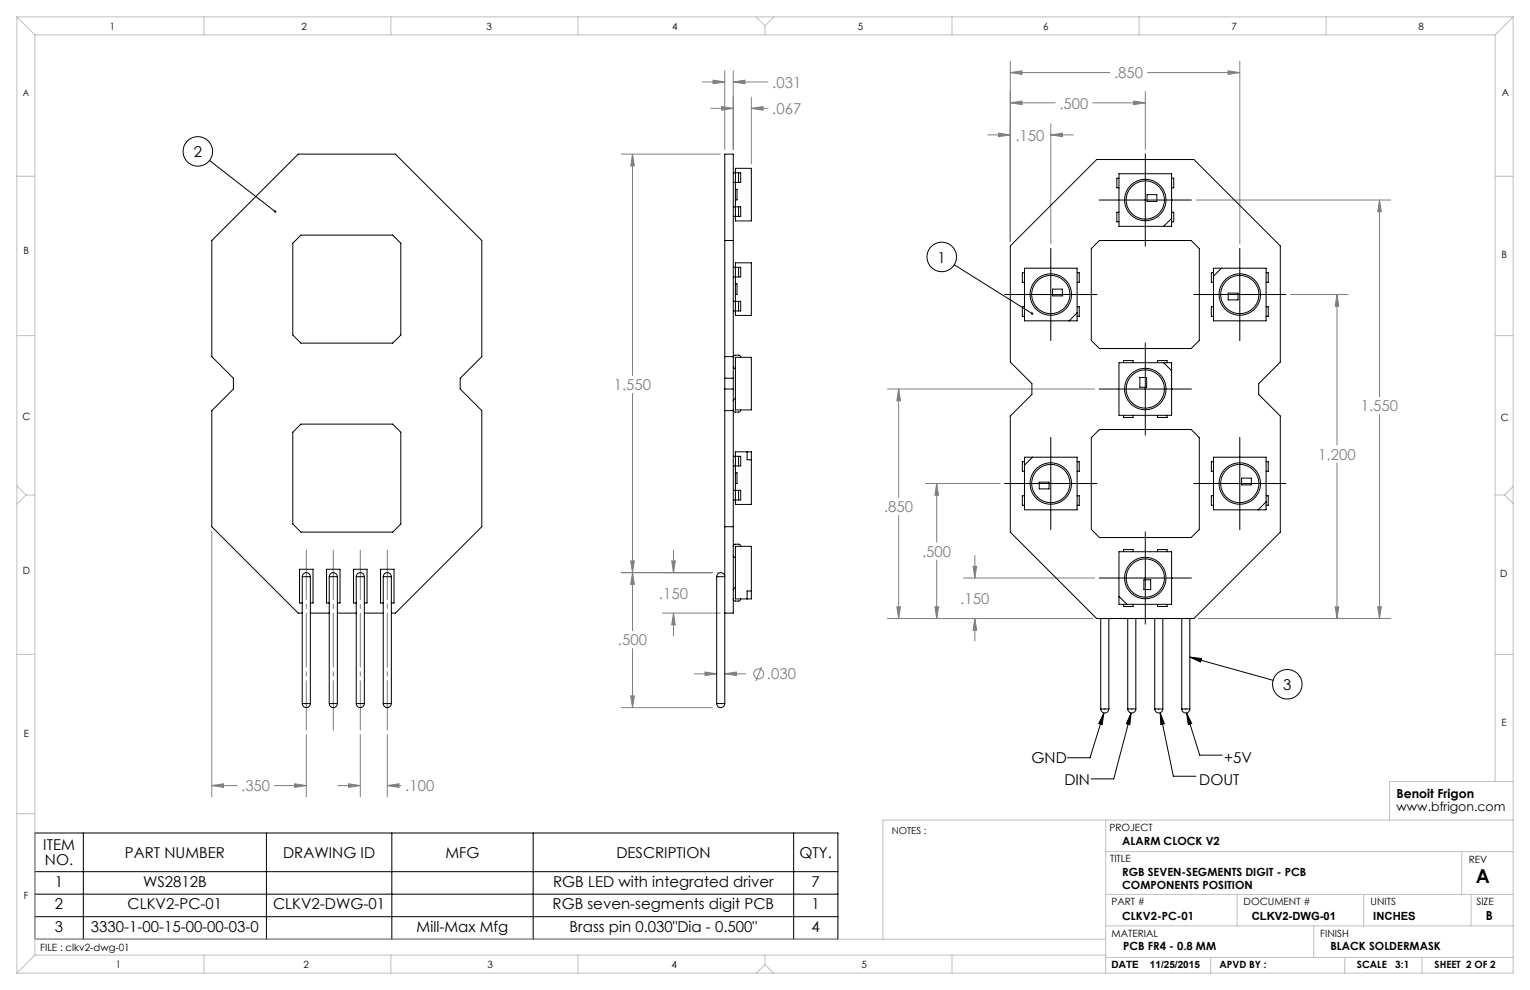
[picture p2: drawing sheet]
<svg xmlns="http://www.w3.org/2000/svg" width="432mm" height="279mm" viewBox="0 0 432 279" stroke-linecap="round" stroke-linejoin="round" font-family="sans-serif">
<g fill="none" stroke="#808080" stroke-width=".28">
<path d="M204.5 20v22.2M206.9 20v22.2M285.1 17.3v50.8M346.6 20l3.3 .5-3.3 .5zM349.9 17.3v51.5M198.2 23.1h6.3M200.6 30.6h6.3M201.2 22.6l3.3 .5-3.3 .5zM203.6 30.1l3.3 .5-3.3 .5zM206.9 23.1l3.3-.5v1zM206.9 23.1h9.9M212 30.6l3.3-.5v1z"/>
<path d="M212 27.4v18.8M212 30.6h4.8M278.8 38.1h6.3M281.8 37.6l3.3 .5-3.3 .5zM285.1 29l3.3-.5v1zM285.1 20.5l3.3-.5v1zM285.1 29h12.7M285.1 20.5h28.1M296.6 38.1l3.3-.5v1zM296.6 34.9v33.9M296.6 38.1h6.3M308.4 29h14.8"/>
<path d="M319.9 28.5l3.3 .5-3.3 .5zM323.2 25.8v16.4M323.8 20.5h26.1M175.3 43.5h28M178.5 43.5v62.5M178.5 43.5l.5 3.3h-1zM337.5 56.5h55M389.3 56.5l.5 3.3h-1zM389.3 56.5v55.5M364.2 83.1h16.3M377.3 83.1l.5 3.3h-1zM377.3 83.1v42.5"/>
<path d="M178.5 111v67M250.4 109.8h58.5M253.6 109.8l.5 3.3h-1zM253.6 109.8v30.6M389.3 117v57.6M261.2 136.5h21.1M264.4 136.5l.5 3.3h-1zM264.4 136.5v16.5M377.3 130.6v44M59.8 149.9v75M178 158.3h1l-.5 3.3zM189.6 158.3h1l-.5 3.3z"/>
<path d="M190.1 155.3v6.3M253.6 145.4v29.2M264.4 158.1v16.5M274.6 159.8h1l-.5 3.3zM275.1 156.8v6.3M175.3 161.6h25.7M178.5 161.6l.5 3.3h-1zM186.9 173h16.4M190.1 173v6.4M190.1 173l.5 3.3h-1zM250.4 174.6h57.8M253.1 171.3h1l-.5 3.3z"/>
<path d="M263.9 171.3h1l-.5 3.3zM272 163.1h36.9M275.1 174.6l.5 3.3h-1zM275.1 174.6v6.3M338.2 174.6h54.3M376.8 171.3h1l-.5 3.3zM388.8 171.3h1l-.5 3.3zM175.3 199.7h25.7M178 196.4h1l-.5 3.3zM178.5 183v16.7M195.9 190.2h6.4M199 189.7l3.3 .5-3.3 .5z"/>
<path d="M204.5 190.2l3.3-.5v1zM204.5 190.2h6M214.9 188.2l-1.6 4M86.4 207.3v17.6M101.7 207.3v17.6M109.3 207.3v17.6M59.8 221.7l3.3-.5v1zM59.8 221.7h7.1M77.5 221.7h8.9M83.1 221.2l3.3 .5-3.3 .5zM95.3 221.7h6.4M98.4 221.2l3.3 .5-3.3 .5z"/>
<path d="M109.3 221.7l3.3-.5v1zM109.3 221.7h3.9"/>
<circle cx="214.1" cy="190.2" r="1.41"/>
</g>
<g fill="none" stroke="#000" stroke-width=".28">
<path d="M59.1 45.3l18.6 14.4M310.2 56.5h26M323.2 43.4v26.1M269.3 74.7l22 13.8M296.6 70.1v26M349.9 70.1v26M283.5 83.1h26.1M323.2 96.8v26M336.9 83.1h26M310.2 109.8h26M283.5 136.5h26.1M296.6 123.4v26.1"/>
<path d="M336.9 136.5h26M349.9 123.4v26.1M323.2 150.1v26.1M310.2 163.1h26M335.8 185.5l3.3 .3-.3 1zM335.8 185.5l23.5 6.5M311.5 201.2l-.4 3.3-1-.3zM311.5 201.2l-3.9 12.7h-6.3M319.2 201.2l-.3 3.3-1-.2zM319.2 201.2l-4.9 18.6h-6.3M327.4 201.2l3.7 17.9h6.4M327.4 201.2l1.2 3.1-1 .2z"/>
<path d="M334.9 201.2l1.4 3-.9 .3zM334.9 201.2l3.7 11.9h6.3M9.8 235.1h226.7v30h-226.7zM23.5 235.1v30M75.2 235.1v30M110.6 235.1v30M150.5 235.1v30M224 235.1v30M9.8 252.4h226.7M9.8 258.7h226.7M9.8 246h226.7"/>
<circle cx="55.8" cy="42.7" r="4.2"/>
<circle cx="265.8" cy="72.5" r="4.2"/>
<circle cx="363.3" cy="193.1" r="4.2"/>
</g>
<path d="M86.4 155.3v50.8M94.1 155.3v50.8M101.7 155.3v50.8M109.3 155.3v50.8" fill="none" stroke="#808080" stroke-width=".28" stroke-dasharray="15.2 1.3 1.3 1.3" stroke-dashoffset="1.3"/>
<path d="M203.4 161.6h-1.1M203.4 199.7h-1.1" fill="none" stroke="#c0c0c0" stroke-width=".28" stroke-dasharray="15.2 1.3 1.3 1.3"/>
<g fill="none" stroke="#c0c0c0" stroke-width=".28">
<path d="M4.8 4.8l5 5M4.8 4.8h422.2M4.8 4.8v269.8M9.8 9.8h412.2M9.8 9.8v259.8M57.5 4.8v5M110.3 4.8v5M163.1 4.8v5M213.4 4.8l2.5 2.5M215.9 7.3v2.5M218.4 4.8l-2.5 2.5M268.7 4.8v5"/>
<path d="M321.5 4.8v5M374.3 4.8v5M422 9.8v210.7M427 4.8l-5 5M427 4.8v269.8h-422.2M4.8 49.7h5M422 49.7h5M4.8 94.7h5M422 94.7h5M4.8 137.1l2.5 2.6M7.3 139.7l-2.5 2.6M7.3 139.7h2.5"/>
<path d="M422 139.7h2.6M424.6 139.7l2.4 2.4M427 137.3l-2.4 2.4M4.8 184.7h5M422 184.7h5M4.8 229.7h5M312 231.5v43.1M427 231.5h-177.8v33.6M427 220.5h-34.8v11M312 240.3h115M312 252.4h115M349.1 252.4v8.9"/>
<path d="M384.9 252.4v8.9M412.6 240.3v12.1M415.2 252.4v8.9M9.8 265.1h302.2M9.8 269.6l-5 5M9.8 269.6h302.2M57.5 269.6v5M110.3 269.6v5M163.1 269.6v5M215.9 272.2l-2.4 2.4M215.9 272.2l2.4 2.4M215.9 269.6v2.6"/>
<path d="M268.7 269.6v5M312 270.2h115M312 261.3h115M341.7 270.2v4.4M370.8 261.3v8.9M379.5 270.2v4.4M401.3 270.2v4.4"/>
</g>
<path d="M77.4 59.5v.4l.5 .1-.2-.3 .2 .2v-.4zM291 88.3l.1 .4h.4l-.2-.2 .3 .2v-.4zM335.8 185.5l3.3 .3-.3 1zM311.5 201.2l-.4 3.3-1-.3zM319.2 201.2l-.3 3.3-1-.2zM327.4 201.2l1.2 3.1-1 .2zM334.9 201.2l1.4 3-.9 .3z" fill="#000"/>
<g fill="#808080">
<path d="M178 196.4h1l-.5 3.3zM178.5 161.6l.5 3.3h-1zM178.5 43.5l.5 3.3h-1zM178 158.3h1l-.5 3.3zM189.6 158.3h1l-.5 3.3zM190.1 173l.5 3.3h-1z"/>
<path d="M98.4 221.2l3.3 .5-3.3 .5zM109.3 221.7l3.3-.5v1zM59.8 221.7l3.3-.5v1zM83.1 221.2l3.3 .5-3.3 .5zM204.5 190.2l3.3-.5v1zM199 189.7l3.3 .5-3.3 .5zM212 30.6l3.3-.5v1zM203.6 30.1l3.3 .5-3.3 .5zM201.2 22.6l3.3 .5-3.3 .5zM206.9 23.1l3.3-.5v1zM275.1 174.6l.5 3.3h-1zM274.6 159.8h1l-.5 3.3zM263.9 171.3h1l-.5 3.3zM264.4 136.5l.5 3.3h-1zM253.1 171.3h1l-.5 3.3zM253.6 109.8l.5 3.3h-1zM376.8 171.3h1l-.5 3.3zM377.3 83.1l.5 3.3h-1zM388.8 171.3h1l-.5 3.3zM389.3 56.5l.5 3.3h-1zM281.8 37.6l3.3 .5-3.3 .5zM296.6 38.1l3.3-.5v1zM285.1 29l3.3-.5v1zM319.9 28.5l3.3 .5-3.3 .5zM285.1 20.5l3.3-.5v1zM346.6 20l3.3 .5-3.3 .5z"/>
</g>
<g fill="none" stroke="#000" stroke-width=".28">
<path d="M206.9 48.8h1.5M206.9 51.5h1.5M206.9 58.4h1.5M207.5 47.5h4.5v14.9h-4.5zM207.5 53.4h.5v3h-.5M208.4 58.4h.6v2.7h-.6M208.4 48.8h.6v2.7h-.6M208.4 48.8v2.7M208.4 58.4v2.7M309.5 45h27.4l24.4 24.4v32.8l-6.1 6.1v3l6.1 6.1v32.8l-24.4 24.4h-27.4l-24.4-24.4v-32.8l6.1-6.1v-3l-6.1-6.1v-32.8zM315.8 59.9h-.6v2.7h.6M315.8 50.3h-.6v2.7h.6"/>
<path d="M315.8 49h14.9v14.9h-14.9zM323.7 54.9h2.8v1.9h-2.8zM330.7 59.9h.6v2.7h-.6M330.7 50.3h.6v2.7h-.6M82.6 68.6l2.3-2.2h25.9l2.3 2.2v26l-2.3 2.2h-25.9l-2.3-2.2zM204.5 67.9h2.4M206.9 75.4h1.5M206.9 78.1h1.5M206.9 61.1h1.5M207.5 74.2h4.5v14.8h-4.5zM208.4 75.4h.6v2.7h-.6M208.4 75.4v2.7"/>
<path d="M289.1 77h-.6v2.7h.6M289.1 75.7h14.9v14.8h-14.9zM304 77h.6v2.7h-.6M308 70.2l2.3-2.3h25.9l2.3 2.3v25.9l-2.3 2.3h-25.9l-2.3-2.3zM330.7 61.6l-2.3 2.3M342.5 77h-.6v2.7h.6M342.5 75.7h14.8v14.8h-14.8zM344.7 75.7l-2.2 2.2M357.3 77h.6v2.7h-.6M206.9 85h1.5M206.9 87.7h1.5M207.5 80.1h.5v3h-.5"/>
<path d="M208.4 85h.6v2.7h-.6M208.4 85v2.7M289.1 86.6h-.6v2.7h.6M297.1 81.6h2.7v1.9h-2.7zM304 86.6h.6v2.7h-.6M304 88.3l-2.3 2.2M342.5 86.6h-.6v2.7h.6M346.6 82.7h2.8v1.9h-2.8zM357.3 86.6h.6v2.7h-.6M84.9 119.7h25.9l2.3 2.3v25.9l-2.3 2.3h-25.9l-2.3-2.3v-25.9zM204.5 100.6h2.4M204.5 106.7h2.4"/>
<path d="M204.5 109.8h2.4M204.5 115.9h2.4M206.9 115.7l.2 .4 .4 .2 1.2-.1 .3-.5M206.9 100.8l.2-.4 .4-.2 1.2 .1 .3 .5M206.9 103.4l.2 .4 .4 .2M207.5 112.5l-.4 .2-.2 .4M207.5 100.8h4.5v14.9h-4.5zM315.8 102.4h14.9v14.8h-14.9zM317.1 102.4v-.6h2.7v.6M317.1 117.2v.6h2.7v-.6M321.7 106.5h1.9v2.8h-1.9zM326.7 117.2v.6h2.7v-.6"/>
<path d="M326.7 102.4v-.6h2.7v.6M328.4 102.4l2.3 2.2M206.9 128.8h1.5M206.9 131.5h1.5M206.9 138.4h1.5M207.5 127.5h4.5v14.9h-4.5zM207.5 133.4h.5v3h-.5M208.4 128.8h.6v2.7h-.6M208.4 138.4h.6v2.7h-.6M208.4 128.8v2.7M208.4 138.4v2.7M210.8 127.5v2.3h1.2"/>
<path d="M289.1 139.9h-.6v2.7h.6M289.1 130.3h-.6v2.7h.6M289.1 129h14.9v14.9h-14.9zM291.4 129l-2.3 2.3M293.3 136.1h2.8v1.9h-2.8zM304 139.9h.6v2.7h-.6M304 130.3h.6v2.7h-.6M308 123.5l2.3-2.3h25.9l2.3 2.3v25.9l-2.3 2.3h-25.9l-2.3-2.3zM342.5 139.9h-.6v2.7h.6M342.5 130.3h-.6v2.7h.6M342.5 129h14.8v14.9h-14.8zM350.4 134.9h2.8v1.9h-2.8z"/>
<path d="M357.3 130.3h.6v2.7h-.6M357.3 139.9h.6v2.7h-.6M204.5 148.7h2.4M206.9 141.1h1.5M206.9 154.2l.2-.4 .4-.2h1.2l.3 .6M206.9 156.7l.2 .5 .4 .1M207.5 154.2h4.5v14.8h-4.5zM315.8 155.7h14.9v14.9h-14.9zM317.1 155.7v-.6h2.7v.6M326.7 155.7v-.6h2.7v.6M357.3 141.6l-2.2 2.3M85.3 162.8a1.14 1.14 0 0 1 1.1-1.2 1.14 1.14 0 0 1 1.2 1.2"/>
<path d="M85.3 162.8h2.3M85.3 162.8v35.8M85.3 173h-1.1l-24.4-24.3v-32.8l6.1-6.1v-3.1l-6.1-6.1v-32.7l24.4-24.4h27.4l24.4 24.4v32.7l-6.1 6.1v3.1l6.1 6.1v32.8l-24.4 24.3h-1.2M85.3 170.2h-.8v-9.5h3.8v9.5h-.7M87.6 162.8v35.8M87.6 173h5.3M92.9 162.8a1.14 1.14 0 0 1 1.2-1.2 1.14 1.14 0 0 1 1.1 1.2M92.9 162.8h2.3M92.9 162.8v35.8M92.9 170.2h-.7v-9.5h3.8v9.5h-.8M95.2 162.8v35.8M95.2 173h5.3"/>
<path d="M100.5 162.8a1.14 1.14 0 0 1 1.2-1.2 1.14 1.14 0 0 1 1.1 1.2M100.5 162.8h2.3M100.5 162.8v35.8M100.5 170.2h-.7v-9.5h3.8v9.5h-.8M102.8 162.8v35.8M102.8 173h5.4M108.2 162.8a1.14 1.14 0 0 1 1.1-1.2 1.14 1.14 0 0 1 1.1 1.2M108.2 162.8h2.2M108.2 162.8v35.8M108.2 170.2h-.8v-9.5h3.8v9.5h-.8M110.4 162.8v35.8M202.3 162.8v35.8"/>
<path d="M202.5 162a1.09 1.09 0 0 1 1.3-.3 1.09 1.09 0 0 1 .7 1.1h-2.2zM204.5 173h2.4v-129.5h-2.4v155.1M206.9 169l.2 .5 .4 .1h1.2l.3-.6M207.5 165.9l-.4 .2-.2 .4M212 166.8h-1.2v2.2M310.7 174.6v25.5M312.9 174.6v25.5M315.8 168.3l2.3 2.3M317.1 170.6v.6h2.7v-.6M318.3 174.6v25.5M320.6 174.6v25.5M322.8 163.6h2v2.8h-2z"/>
<path d="M325.9 174.6v25.5M326.7 170.6v.6h2.7v-.6M328.2 174.6v25.5M333.5 174.6v25.5M335.8 174.6v25.5M85.3 198.6a1.14 1.14 0 0 0 1.1 1.1 1.14 1.14 0 0 0 1.2-1.1M85.3 198.6h2.3M92.9 198.6a1.14 1.14 0 0 0 1.2 1.1 1.14 1.14 0 0 0 1.1-1.1M92.9 198.6h2.3M100.5 198.6a1.14 1.14 0 0 0 1.2 1.1 1.14 1.14 0 0 0 1.1-1.1M100.5 198.6h2.3M108.2 198.6a1.14 1.14 0 0 0 1.1 1.1 1.14 1.14 0 0 0 1.1-1.1"/>
<path d="M108.2 198.6h2.2M202.3 198.6a1.14 1.14 0 0 0 1.1 1.1 1.14 1.14 0 0 0 1.1-1.1M202.3 198.6h2.2M310.7 200.1a1.14 1.14 0 0 0 1.1 1.1 1.14 1.14 0 0 0 1.1-1.1M310.7 200.1h2.2M318.3 200.1a1.14 1.14 0 0 0 1.1 1.1 1.14 1.14 0 0 0 1.2-1.1M318.3 200.1h2.3M325.9 200.1a1.14 1.14 0 0 0 1.1 1.1 1.14 1.14 0 0 0 1.2-1.1M325.9 200.1h2.3M333.5 200.1a1.14 1.14 0 0 0 1.2 1.1 1.14 1.14 0 0 0 1.1-1.1M333.5 200.1h2.3"/>
<circle cx="323.2" cy="56.5" r="5.4"/>
<circle cx="323.2" cy="56.5" r="5.8"/>
<circle cx="296.6" cy="83.1" r="5.4"/>
<circle cx="296.6" cy="83.1" r="5.8"/>
<circle cx="349.9" cy="83.1" r="5.8"/>
<circle cx="349.9" cy="83.1" r="5.4"/>
<circle cx="323.2" cy="109.8" r="5.4"/>
<circle cx="323.2" cy="109.8" r="5.8"/>
<circle cx="296.6" cy="136.5" r="5.8"/>
<circle cx="296.6" cy="136.5" r="5.4"/>
<circle cx="349.9" cy="136.5" r="5.4"/>
<circle cx="349.9" cy="136.5" r="5.8"/>
<circle cx="323.2" cy="163.1" r="5.8"/>
<circle cx="323.2" cy="163.1" r="5.4"/>
</g>
<text font-size="5.4" x="416.5" y="249.1">A</text>
<g font-size="4.2" fill="#808080">
<text x="314.4" y="22.1">.850</text>
<text x="217.9" y="24.7">.031</text>
<text x="217.9" y="32.2">.067</text>
<text x="299" y="30.6">.500</text>
<text x="286.6" y="39.7">.150</text>
<text x="173.2" y="110.1">1.550</text>
<text x="384" y="116.1">1.550</text>
<text x="372" y="129.7">1.200</text>
<text x="249.5" y="144.5">.850</text>
<text x="260.3" y="157.2">.500</text>
<text x="186" y="169.1">.150</text>
<text x="271" y="170.5">.150</text>
<text x="174.4" y="182.1">.500</text>
<text x="216.4" y="191.7">.030</text>
<text x="68.1" y="223.3">.350</text>
<text x="114.4" y="223.3">.100</text>
</g>
<g font-size="4.2">
<text x="54.7" y="44.4">2</text>
<text x="264.6" y="74.2">1</text>
<text x="362.1" y="194.8">3</text>
<text x="291.1" y="215.4">GND</text>
<text x="345.5" y="215.4">+5V</text>
<text x="300.4" y="221.5">DIN</text>
<text x="338.5" y="221.5">DOUT</text>
<text x="12.2" y="240">ITEM</text>
<text x="12.7" y="244.1">NO.</text>
<text x="35.2" y="242">PART NUMBER</text>
<text x="79.9" y="242">DRAWING ID</text>
<text x="125.7" y="242">MFG</text>
<text x="173.9" y="242">DESCRIPTION</text>
<text x="225.6" y="242">QTY.</text>
<text x="15.5" y="250.3">1</text>
<text x="40.4" y="250.3">WS2812B</text>
<text x="156.1" y="250.3">RGB LED with integrated driver</text>
<text x="229.1" y="250.3">7</text>
<text x="15.5" y="256.7">2</text>
<text x="36" y="256.7">CLKV2-PC-01</text>
<text x="77.1" y="256.7">CLKV2-DWG-01</text>
<text x="155.9" y="256.7">RGB seven-segments digit PCB</text>
<text x="229.1" y="256.7">1</text>
<text x="15.5" y="263">3</text>
<text x="25.7" y="263">3330-1-00-15-00-00-03-0</text>
<text x="117.6" y="263">Mill-Max Mfg</text>
<text x="160.8" y="263">Brass pin 0.030&quot;Dia - 0.500&quot;</text>
<text x="229.1" y="263">4</text>
</g>
<g font-size="3.5">
<text x="394.1" y="225.3">Benoit Frigon</text>
<text x="394.1" y="228.8">www.bfrigon.com</text>
<text x="419.3" y="259.7">B</text>
</g>
<g font-size="3.2">
<text x="316.7" y="238.4">ALARM CLOCK V2</text>
<text x="316.7" y="247.3">RGB SEVEN-SEGMENTS DIGIT - PCB</text>
<text x="316.7" y="250.8">COMPONENTS POSITION</text>
<text x="316.7" y="259.7">CLKV2-PC-01</text>
<text x="353.3" y="259.7">CLKV2-DWG-01</text>
<text x="387.6" y="259.7">INCHES</text>
<text x="317" y="268.2">PCB FR4 - 0.8 MM</text>
<text x="375.5" y="268.2">BLACK SOLDERMASK</text>
</g>
<g font-size="2.8">
<text x="31" y="8.5">1</text>
<text x="85.1" y="8.5">2</text>
<text x="137.3" y="8.5">3</text>
<text x="189.7" y="8.5">4</text>
<text x="242.1" y="8.5">5</text>
<text x="294.4" y="8.5">6</text>
<text x="347.6" y="8.5">7</text>
<text x="400.3" y="8.5">8</text>
<text x="423.8" y="27.2">A</text>
<text x="6.7" y="71.8">B</text>
<text x="423.8" y="72.8">B</text>
<text x="6.4" y="118.6">C</text>
<text x="423.5" y="118.9">C</text>
<text x="6.5" y="162.1">D</text>
<text x="423.4" y="163">D</text>
<text x="6.7" y="207.9">E</text>
<text x="423.7" y="204.9">E</text>
<text x="313.1" y="234.6">PROJECT</text>
<text x="313.3" y="243.2">TITLE</text>
<text x="414.5" y="243.6">REV</text>
<text x="6.7" y="253.8">F</text>
<text x="313.7" y="255.3">PART #</text>
<text x="351" y="255.3">DOCUMENT #</text>
<text x="386.8" y="255.3">UNITS</text>
<text x="416.7" y="255.3">SIZE</text>
<text x="11.4" y="268.4">FILE : clkv2-dwg-01</text>
<text x="313.7" y="264.6">MATERIAL</text>
<text x="372.6" y="264.5">FINISH</text>
<text x="32.7" y="273.3">1</text>
<text x="85.7" y="273.3">2</text>
<text x="137.6" y="273.3">3</text>
<text x="189.6" y="273.3">4</text>
<text x="243.2" y="273.2">5</text>
<text x="313.7" y="273.3">DATE</text>
<text x="324.5" y="273.3">11/25/2015</text>
<text x="344.1" y="273.1">APVD BY :</text>
<text x="383" y="273.1">SCALE</text>
<text x="393.8" y="273.1">3:1</text>
<text x="404.9" y="273.1">SHEET 2 OF 2</text>
</g>
<text font-size="2.7" x="251.7" y="235.2">NOTES :</text>
<text font-size="2.5" x="6.4" y="27">A</text>
</svg>
